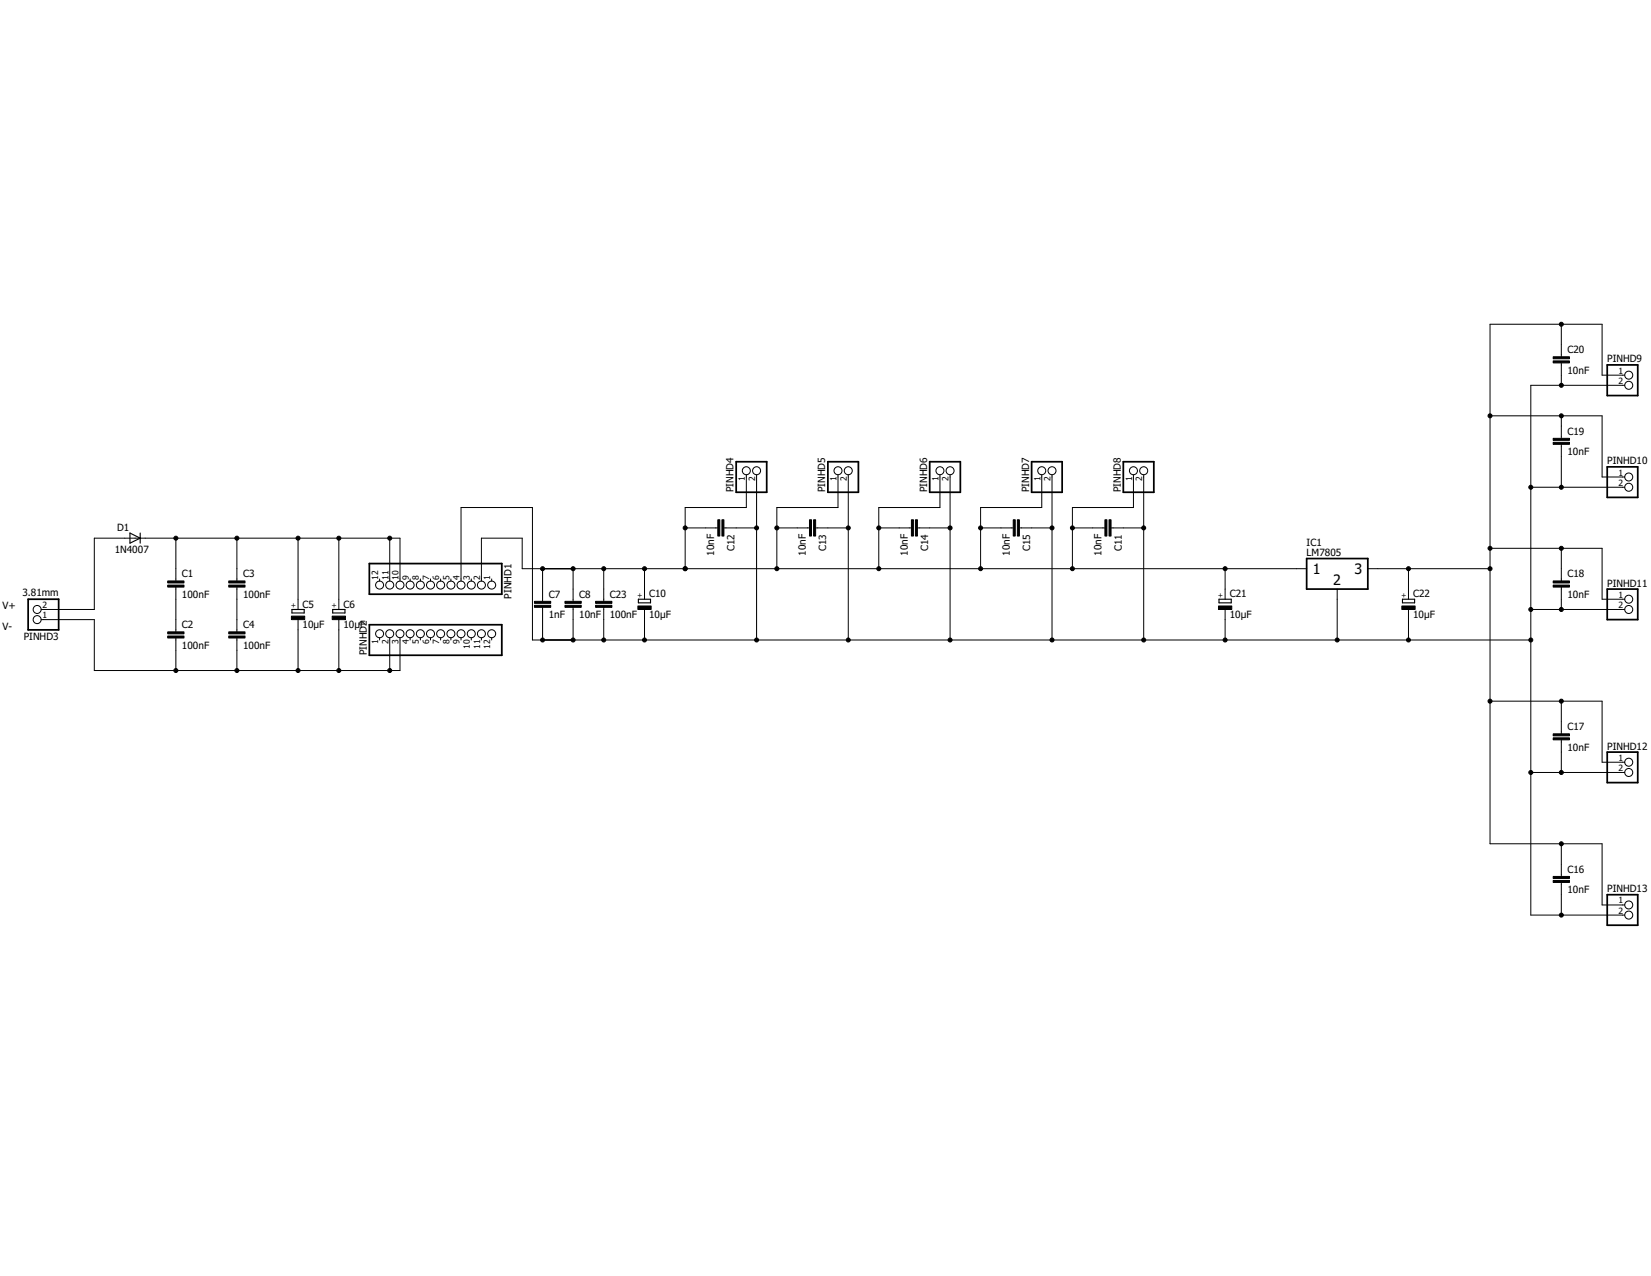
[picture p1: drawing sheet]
<svg xmlns="http://www.w3.org/2000/svg" width="279mm" height="216mm" viewBox="0 0 279 216" stroke-linecap="round" stroke-linejoin="round" font-family="sans-serif">
<g fill="none" stroke="#000" stroke-width=".3">
<path d="M124.6 78.1h5.2v5.2h-5.2zM140.1 78.1h5.2v5.2h-5.2zM157.3 78.1h5.2v5.2h-5.2zM174.6 78.1h5.1v5.2h-5.1zM190.1 78.1h5.2v5.2h-5.2zM272 61.7h5.2v5.2h-5.2zM272 79h5.2v5.2h-5.2zM62.5 95.4h22.4v5.1h-22.4zM221.1 94.5h10.4v5.2h-10.4zM272 99.7h5.2v5.1h-5.2zM4.8 101.4h5.1v5.2h-5.1zM62.5 105.7h22.4v5.2h-22.4z"/>
<path d="M272 127.3h5.2v5.1h-5.2zM272 151.4h5.2v5.1h-5.2z"/>
</g>
<g fill="none" stroke="#000" stroke-width=".17">
<path d="M264.2 54.9v5.5M252.2 70.4h18.9v10.3h3.9M264.2 61.4v3.8M264.2 70.4v3.8M264.2 75.2v7.2M275 63.5h-3.9v-8.6h-18.9v87.9h18.9v10.3h3.9M275 65.2h-15.9v89.6h15.9M29.8 91.1v7.2M29.8 99.3v7.6M40.1 91.1v7.2M40.1 99.3v7.6M50.4 91.1v12"/>
<path d="M57.3 91.1v12M64.2 98v.3M66 91.1v7.2M67.7 98.3v-7.2h-51.7v12h-9M69.4 98v.3M71.1 98v.3M72.9 98v.3M74.6 98v.3M76.3 98v.3M78 98.3v-12.4h12.1v22.4h169M79.8 98v.3M83.2 98v.3"/>
<path d="M91.8 96.2v5.5M97 96.2v5.5M102.2 96.2v5.5M109.1 96.2v5.2M116 89.3h5.5M122.5 89.3h5.5M126.3 80.3v5.6h-10.3v10.3M128 80.3v28M131.5 89.3h5.5M138 89.3h5.6M141.8 80.3v5.6h-10.3v10.3M143.6 80.3v28"/>
<path d="M148.7 89.3h5.5M155.3 89.3h5.5M159.1 80.3v5.6h-10.4v10.3M160.8 80.3v28M165.9 89.3h5.6M172.5 89.3h5.5M176.3 80.3v5.6h-10.4v10.3M178 80.3v28M181.5 89.3h5.5M188 89.3h5.5M191.8 80.3v5.6h-10.3v10.3M193.5 80.3v28"/>
<path d="M207.3 96.2v5.2M221.1 96.2h-132.7v-5.1h-6.9v7.2M226.3 99.7v8.6M231.5 96.2h20.7M238.4 96.2v5.2M252.2 92.8h18.9v8.6h3.9M259.1 82.4h15.9M264.2 92.8v5.5M264.2 99.3v3.8M7 104.8h9v8.7h51.7v-5.6M29.8 107.9v5.6M40.1 107.9v5.6"/>
<path d="M50.4 104.8v8.7M57.3 104.8v8.7M64.2 107.9v.4M66 107.9v5.6M69.4 107.9v.4M71.1 107.9v.4M72.9 107.9v.4M74.6 107.9v.4M76.3 107.9v.4M78 107.9v.4M79.8 107.9v.4M81.5 107.9v.4"/>
<path d="M83.2 107.9v.4M91.8 102.8v5.5M97 102.8v5.5M102.2 102.8v5.5M109.1 103.1v5.2M207.3 103.1v5.2M238.4 103.1v5.2M252.2 118.6h18.9v10.4h3.9M259.1 103.1h15.9M264.2 118.6v5.5M259.1 130.7h15.9M264.2 125.2v5.5"/>
<path d="M264.2 142.8v5.5M264.2 149.3v5.5"/>
<circle cx="126.3" cy="79.7" r=".68"/>
<circle cx="128" cy="79.7" r=".68"/>
<circle cx="141.8" cy="79.7" r=".68"/>
<circle cx="143.6" cy="79.7" r=".68"/>
<circle cx="159.1" cy="79.7" r=".68"/>
<circle cx="160.8" cy="79.7" r=".68"/>
<circle cx="176.3" cy="79.7" r=".68"/>
<circle cx="178" cy="79.7" r=".68"/>
<circle cx="191.8" cy="79.7" r=".68"/>
<circle cx="193.5" cy="79.7" r=".68"/>
<circle cx="275.6" cy="63.5" r=".68"/>
<circle cx="275.6" cy="65.2" r=".68"/>
<circle cx="64.2" cy="99" r=".68"/>
<circle cx="66" cy="99" r=".68"/>
<circle cx="67.7" cy="99" r=".68"/>
<circle cx="69.4" cy="99" r=".68"/>
<circle cx="71.1" cy="99" r=".68"/>
<circle cx="72.9" cy="99" r=".68"/>
<circle cx="74.6" cy="99" r=".68"/>
<circle cx="76.3" cy="99" r=".68"/>
<circle cx="78" cy="99" r=".68"/>
<circle cx="79.8" cy="99" r=".68"/>
<circle cx="81.5" cy="99" r=".68"/>
<circle cx="83.2" cy="99" r=".68"/>
<circle cx="275.6" cy="80.7" r=".68"/>
<circle cx="275.6" cy="82.4" r=".68"/>
<circle cx="6.3" cy="103.1" r=".68"/>
<circle cx="6.3" cy="104.8" r=".68"/>
<circle cx="64.2" cy="107.2" r=".68"/>
<circle cx="66" cy="107.2" r=".68"/>
<circle cx="67.7" cy="107.2" r=".68"/>
<circle cx="69.4" cy="107.2" r=".68"/>
<circle cx="71.1" cy="107.2" r=".68"/>
<circle cx="72.9" cy="107.2" r=".68"/>
<circle cx="74.6" cy="107.2" r=".68"/>
<circle cx="76.3" cy="107.2" r=".68"/>
<circle cx="78" cy="107.2" r=".68"/>
<circle cx="79.8" cy="107.2" r=".68"/>
<circle cx="81.5" cy="107.2" r=".68"/>
<circle cx="83.2" cy="107.2" r=".68"/>
<circle cx="275.6" cy="101.4" r=".68"/>
<circle cx="275.6" cy="103.1" r=".68"/>
<circle cx="275.6" cy="130.7" r=".68"/>
<circle cx="275.6" cy="129" r=".68"/>
<circle cx="275.6" cy="154.8" r=".68"/>
<circle cx="275.6" cy="153.1" r=".68"/>
</g>
<g fill="#000" stroke="#000" stroke-width=".17">
<path d="M262.8 74.8h2.8v.4h-2.8zM262.8 74.2h2.8v.3h-2.8zM262.8 61.1h2.8v.3h-2.8zM262.8 60.4h2.8v.3h-2.8zM28.4 99h2.7v.3h-2.7zM28.4 98.3h2.7v.3h-2.7zM38.7 99h2.8v.3h-2.8zM38.7 98.3h2.8v.3h-2.8zM121.5 87.9h.3v2.8h-.3zM122.2 87.9h.3v2.8h-.3zM137 87.9h.3v2.8h-.3zM137.7 87.9h.3v2.8h-.3z"/>
<path d="M154.2 87.9h.4v2.8h-.4zM154.9 87.9h.4v2.8h-.4zM171.5 87.9h.3v2.8h-.3zM172.2 87.9h.3v2.8h-.3zM187 87.9h.3v2.8h-.3zM187.7 87.9h.3v2.8h-.3zM262.8 99h2.8v.3h-2.8zM262.8 98.3h2.8v.3h-2.8zM28.4 107.6h2.7v.3h-2.7zM28.4 106.9h2.7v.4h-2.7zM38.7 107.6h2.8v.3h-2.8zM38.7 106.9h2.8v.4h-2.8z"/>
<path d="M49.3 104.2h2.3v.6h-2.3zM56.2 104.2h2.3v.6h-2.3zM90.4 102.4h2.8v.4h-2.8zM90.4 101.7h2.8v.4h-2.8zM95.6 102.4h2.8v.4h-2.8zM95.6 101.7h2.8v.4h-2.8zM100.8 102.4h2.7v.4h-2.7zM100.8 101.7h2.7v.4h-2.7zM107.9 102.5h2.3v.6h-2.3zM206.2 102.5h2.2v.6h-2.2zM237.2 102.5h2.3v.6h-2.3zM262.8 124.8h2.8v.4h-2.8z"/>
<path d="M262.8 124.2h2.8v.3h-2.8zM262.8 149h2.8v.3h-2.8zM262.8 148.3h2.8v.3h-2.8z"/>
</g>
<path d="M22 90.2l1.7 .9-1.7 .8zM23.7 90.2v1.7M49.4 103.1h2.1v.6h-2.1zM56.3 103.1h2.1v.6h-2.1zM108 101.4h2.1v.6h-2.1zM206.3 101.4h2.1v.6h-2.1zM237.3 101.4h2.1v.6h-2.1z" fill="none" stroke="#000" stroke-width=".19"/>
<g fill="#000" stroke="#000" stroke-width=".17">
<circle cx="264.2" cy="54.9" r=".34"/>
<circle cx="252.2" cy="70.4" r=".34"/>
<circle cx="264.2" cy="70.4" r=".34"/>
<circle cx="264.2" cy="65.2" r=".34"/>
<circle cx="29.8" cy="91.1" r=".34"/>
<circle cx="40.1" cy="91.1" r=".34"/>
<circle cx="50.4" cy="91.1" r=".34"/>
<circle cx="57.3" cy="91.1" r=".34"/>
<circle cx="66" cy="91.1" r=".34"/>
<circle cx="91.8" cy="96.2" r=".34"/>
<circle cx="97" cy="96.2" r=".34"/>
<circle cx="102.2" cy="96.2" r=".34"/>
<circle cx="109.1" cy="96.2" r=".34"/>
<circle cx="116" cy="89.3" r=".34"/>
<circle cx="116" cy="96.2" r=".34"/>
<circle cx="128" cy="89.3" r=".34"/>
<circle cx="131.5" cy="96.2" r=".34"/>
<circle cx="131.5" cy="89.3" r=".34"/>
<circle cx="143.6" cy="89.3" r=".34"/>
<circle cx="148.7" cy="96.2" r=".34"/>
<circle cx="148.7" cy="89.3" r=".34"/>
<circle cx="160.8" cy="89.3" r=".34"/>
<circle cx="165.9" cy="89.3" r=".34"/>
<circle cx="165.9" cy="96.2" r=".34"/>
<circle cx="178" cy="89.3" r=".34"/>
<circle cx="181.5" cy="96.2" r=".34"/>
<circle cx="181.5" cy="89.3" r=".34"/>
<circle cx="193.5" cy="89.3" r=".34"/>
<circle cx="207.3" cy="96.2" r=".34"/>
<circle cx="238.4" cy="96.2" r=".34"/>
<circle cx="252.2" cy="92.8" r=".34"/>
<circle cx="252.2" cy="96.2" r=".34"/>
<circle cx="259.1" cy="82.4" r=".34"/>
<circle cx="264.2" cy="82.4" r=".34"/>
<circle cx="264.2" cy="92.8" r=".34"/>
<circle cx="29.8" cy="113.5" r=".34"/>
<circle cx="40.1" cy="113.5" r=".34"/>
<circle cx="50.4" cy="113.5" r=".34"/>
<circle cx="57.3" cy="113.5" r=".34"/>
<circle cx="66" cy="113.5" r=".34"/>
<circle cx="91.8" cy="108.3" r=".34"/>
<circle cx="97" cy="108.3" r=".34"/>
<circle cx="102.2" cy="108.3" r=".34"/>
<circle cx="109.1" cy="108.3" r=".34"/>
<circle cx="128" cy="108.3" r=".34"/>
<circle cx="143.6" cy="108.3" r=".34"/>
<circle cx="160.8" cy="108.3" r=".34"/>
<circle cx="178" cy="108.3" r=".34"/>
<circle cx="193.5" cy="108.3" r=".34"/>
<circle cx="207.3" cy="108.3" r=".34"/>
<circle cx="226.3" cy="108.3" r=".34"/>
<circle cx="238.4" cy="108.3" r=".34"/>
<circle cx="252.2" cy="118.6" r=".34"/>
<circle cx="259.1" cy="108.3" r=".34"/>
<circle cx="259.1" cy="103.1" r=".34"/>
<circle cx="264.2" cy="118.6" r=".34"/>
<circle cx="264.2" cy="103.1" r=".34"/>
<circle cx="259.1" cy="130.7" r=".34"/>
<circle cx="264.2" cy="130.7" r=".34"/>
<circle cx="264.2" cy="142.8" r=".34"/>
<circle cx="264.2" cy="154.8" r=".34"/>
</g>
<g font-size="2.4">
<text x="222.2" y="97.1">1</text>
<text x="225.6" y="99">2</text>
<text x="229.2" y="97.1">3</text>
</g>
<g font-size="1.7">
<text x="265.3" y="59.8">C20</text>
<text x="265.3" y="63.2">10nF</text>
<text x="272" y="61.3">PINHD9</text>
<text x="265.3" y="77">10nF</text>
<text x="265.3" y="73.6">C19</text>
<text x="124.1" y="83.3" transform="rotate(-90 124.1 83.3)">PINHD4</text>
<text x="139.7" y="83.3" transform="rotate(-90 139.7 83.3)">PINHD5</text>
<text x="156.9" y="83.3" transform="rotate(-90 156.9 83.3)">PINHD6</text>
<text x="174.1" y="83.3" transform="rotate(-90 174.1 83.3)">PINHD7</text>
<text x="189.7" y="83.3" transform="rotate(-90 189.7 83.3)">PINHD8</text>
<text x="272" y="78.6">PINHD10</text>
<text x="19.8" y="89.9">D1</text>
<text x="19.4" y="93.5">1N4007</text>
<text x="120.9" y="94.1" transform="rotate(-90 120.9 94.1)">10nF</text>
<text x="124.3" y="93.2" transform="rotate(-90 124.3 93.2)">C12</text>
<text x="136.4" y="94.1" transform="rotate(-90 136.4 94.1)">10nF</text>
<text x="139.8" y="93.2" transform="rotate(-90 139.8 93.2)">C13</text>
<text x="153.6" y="94.1" transform="rotate(-90 153.6 94.1)">10nF</text>
<text x="157.1" y="93.2" transform="rotate(-90 157.1 93.2)">C14</text>
<text x="170.9" y="94.1" transform="rotate(-90 170.9 94.1)">10nF</text>
<text x="174.3" y="93.2" transform="rotate(-90 174.3 93.2)">C15</text>
<text x="186.4" y="94.1" transform="rotate(-90 186.4 94.1)">10nF</text>
<text x="189.8" y="93.2" transform="rotate(-90 189.8 93.2)">C11</text>
<text x="221.1" y="94.1">LM7805</text>
<text x="221.1" y="92.3">IC1</text>
<text x="3.8" y="100.9">3.81mm</text>
<text x="30.8" y="101.1">100nF</text>
<text x="30.8" y="97.7">C1</text>
<text x="41.1" y="101.1">100nF</text>
<text x="41.1" y="97.7">C3</text>
<text x="86.6" y="101.3" transform="rotate(-90 86.6 101.3)">PINHD1</text>
<text x="92.9" y="101.1">C7</text>
<text x="98" y="101.1">C8</text>
<text x="103.2" y="101.1">C23</text>
<text x="109.8" y="101.1">C10</text>
<text x="208.1" y="101.1">C21</text>
<text x="239.1" y="101.1">C22</text>
<text x="265.3" y="101.1">10nF</text>
<text x="265.3" y="97.7">C18</text>
<text x="272" y="99.2">PINHD11</text>
<text x=".4" y="103.1">V+</text>
<text x=".4" y="106.6">V-</text>
<text x="30.8" y="106.3">C2</text>
<text x="41.1" y="106.3">C4</text>
<text x="51.2" y="106.2">10µF</text>
<text x="51.2" y="102.8">C5</text>
<text x="58.1" y="106.2">10µF</text>
<text x="58.1" y="102.8">C6</text>
<text x="92.9" y="104.6">1nF</text>
<text x="98" y="104.6">10nF</text>
<text x="103.2" y="104.6">100nF</text>
<text x="109.8" y="104.5">10µF</text>
<text x="208.1" y="104.5">10µF</text>
<text x="239.1" y="104.5">10µF</text>
<text x="4" y="108.2">PINHD3</text>
<text x="30.8" y="109.8">100nF</text>
<text x="41.1" y="109.8">100nF</text>
<text x="62.1" y="110.9" transform="rotate(-90 62.1 110.9)">PINHD2</text>
<text x="265.3" y="123.5">C17</text>
<text x="265.3" y="127">10nF</text>
<text x="272" y="126.8">PINHD12</text>
<text x="265.3" y="147.7">C16</text>
<text x="265.3" y="151.1">10nF</text>
<text x="272" y="151">PINHD13</text>
</g>
<g font-size="1.5">
<text x="273.9" y="63.2">1</text>
<text x="273.9" y="65">2</text>
<text x="126.1" y="81.4" transform="rotate(-90 126.1 81.4)">1</text>
<text x="127.8" y="81.4" transform="rotate(-90 127.8 81.4)">2</text>
<text x="141.6" y="81.4" transform="rotate(-90 141.6 81.4)">1</text>
<text x="143.3" y="81.4" transform="rotate(-90 143.3 81.4)">2</text>
<text x="158.8" y="81.4" transform="rotate(-90 158.8 81.4)">1</text>
<text x="160.5" y="81.4" transform="rotate(-90 160.5 81.4)">2</text>
<text x="176.1" y="81.4" transform="rotate(-90 176.1 81.4)">1</text>
<text x="177.8" y="81.4" transform="rotate(-90 177.8 81.4)">2</text>
<text x="191.6" y="81.4" transform="rotate(-90 191.6 81.4)">1</text>
<text x="193.3" y="81.4" transform="rotate(-90 193.3 81.4)">2</text>
<text x="273.9" y="80.5">1</text>
<text x="273.9" y="82.2">2</text>
<text x="64" y="98.1" transform="rotate(-90 64 98.1)">12</text>
<text x="65.7" y="98.1" transform="rotate(-90 65.7 98.1)">11</text>
<text x="67.4" y="98.1" transform="rotate(-90 67.4 98.1)">10</text>
<text x="69.2" y="98.1" transform="rotate(-90 69.2 98.1)">9</text>
<text x="70.9" y="98.1" transform="rotate(-90 70.9 98.1)">8</text>
<text x="72.6" y="98.1" transform="rotate(-90 72.6 98.1)">7</text>
<text x="74.3" y="98.1" transform="rotate(-90 74.3 98.1)">6</text>
<text x="76.1" y="98.1" transform="rotate(-90 76.1 98.1)">5</text>
<text x="77.8" y="98.1" transform="rotate(-90 77.8 98.1)">4</text>
<text x="79.5" y="98.1" transform="rotate(-90 79.5 98.1)">3</text>
<text x="81.2" y="98.1" transform="rotate(-90 81.2 98.1)">2</text>
<text x="83" y="98.1" transform="rotate(-90 83 98.1)">1</text>
<text x="273.9" y="101.2">1</text>
<text x="7.2" y="104.6">1</text>
<text x="7.2" y="102.9">2</text>
<text x="273.9" y="102.9">2</text>
<text x="64" y="109" transform="rotate(-90 64 109)">1</text>
<text x="65.7" y="109" transform="rotate(-90 65.7 109)">2</text>
<text x="67.4" y="109" transform="rotate(-90 67.4 109)">3</text>
<text x="69.2" y="109" transform="rotate(-90 69.2 109)">4</text>
<text x="70.9" y="109" transform="rotate(-90 70.9 109)">5</text>
<text x="72.6" y="109" transform="rotate(-90 72.6 109)">6</text>
<text x="74.3" y="109" transform="rotate(-90 74.3 109)">7</text>
<text x="76.1" y="109" transform="rotate(-90 76.1 109)">8</text>
<text x="77.8" y="109" transform="rotate(-90 77.8 109)">9</text>
<text x="79.5" y="109.8" transform="rotate(-90 79.5 109.8)">10</text>
<text x="81.2" y="109.8" transform="rotate(-90 81.2 109.8)">11</text>
<text x="83" y="109.8" transform="rotate(-90 83 109.8)">12</text>
<text x="273.9" y="128.7">1</text>
<text x="273.9" y="130.5">2</text>
<text x="273.9" y="152.9">1</text>
<text x="273.9" y="154.6">2</text>
</g>
<g font-size="1.2">
<text x="108.7" y="101.1" transform="rotate(-90 108.7 101.1)">+</text>
<text x="206.9" y="101.1" transform="rotate(-90 206.9 101.1)">+</text>
<text x="238" y="101.1" transform="rotate(-90 238 101.1)">+</text>
<text x="50" y="102.8" transform="rotate(-90 50 102.8)">+</text>
<text x="56.9" y="102.8" transform="rotate(-90 56.9 102.8)">+</text>
</g>
</svg>
